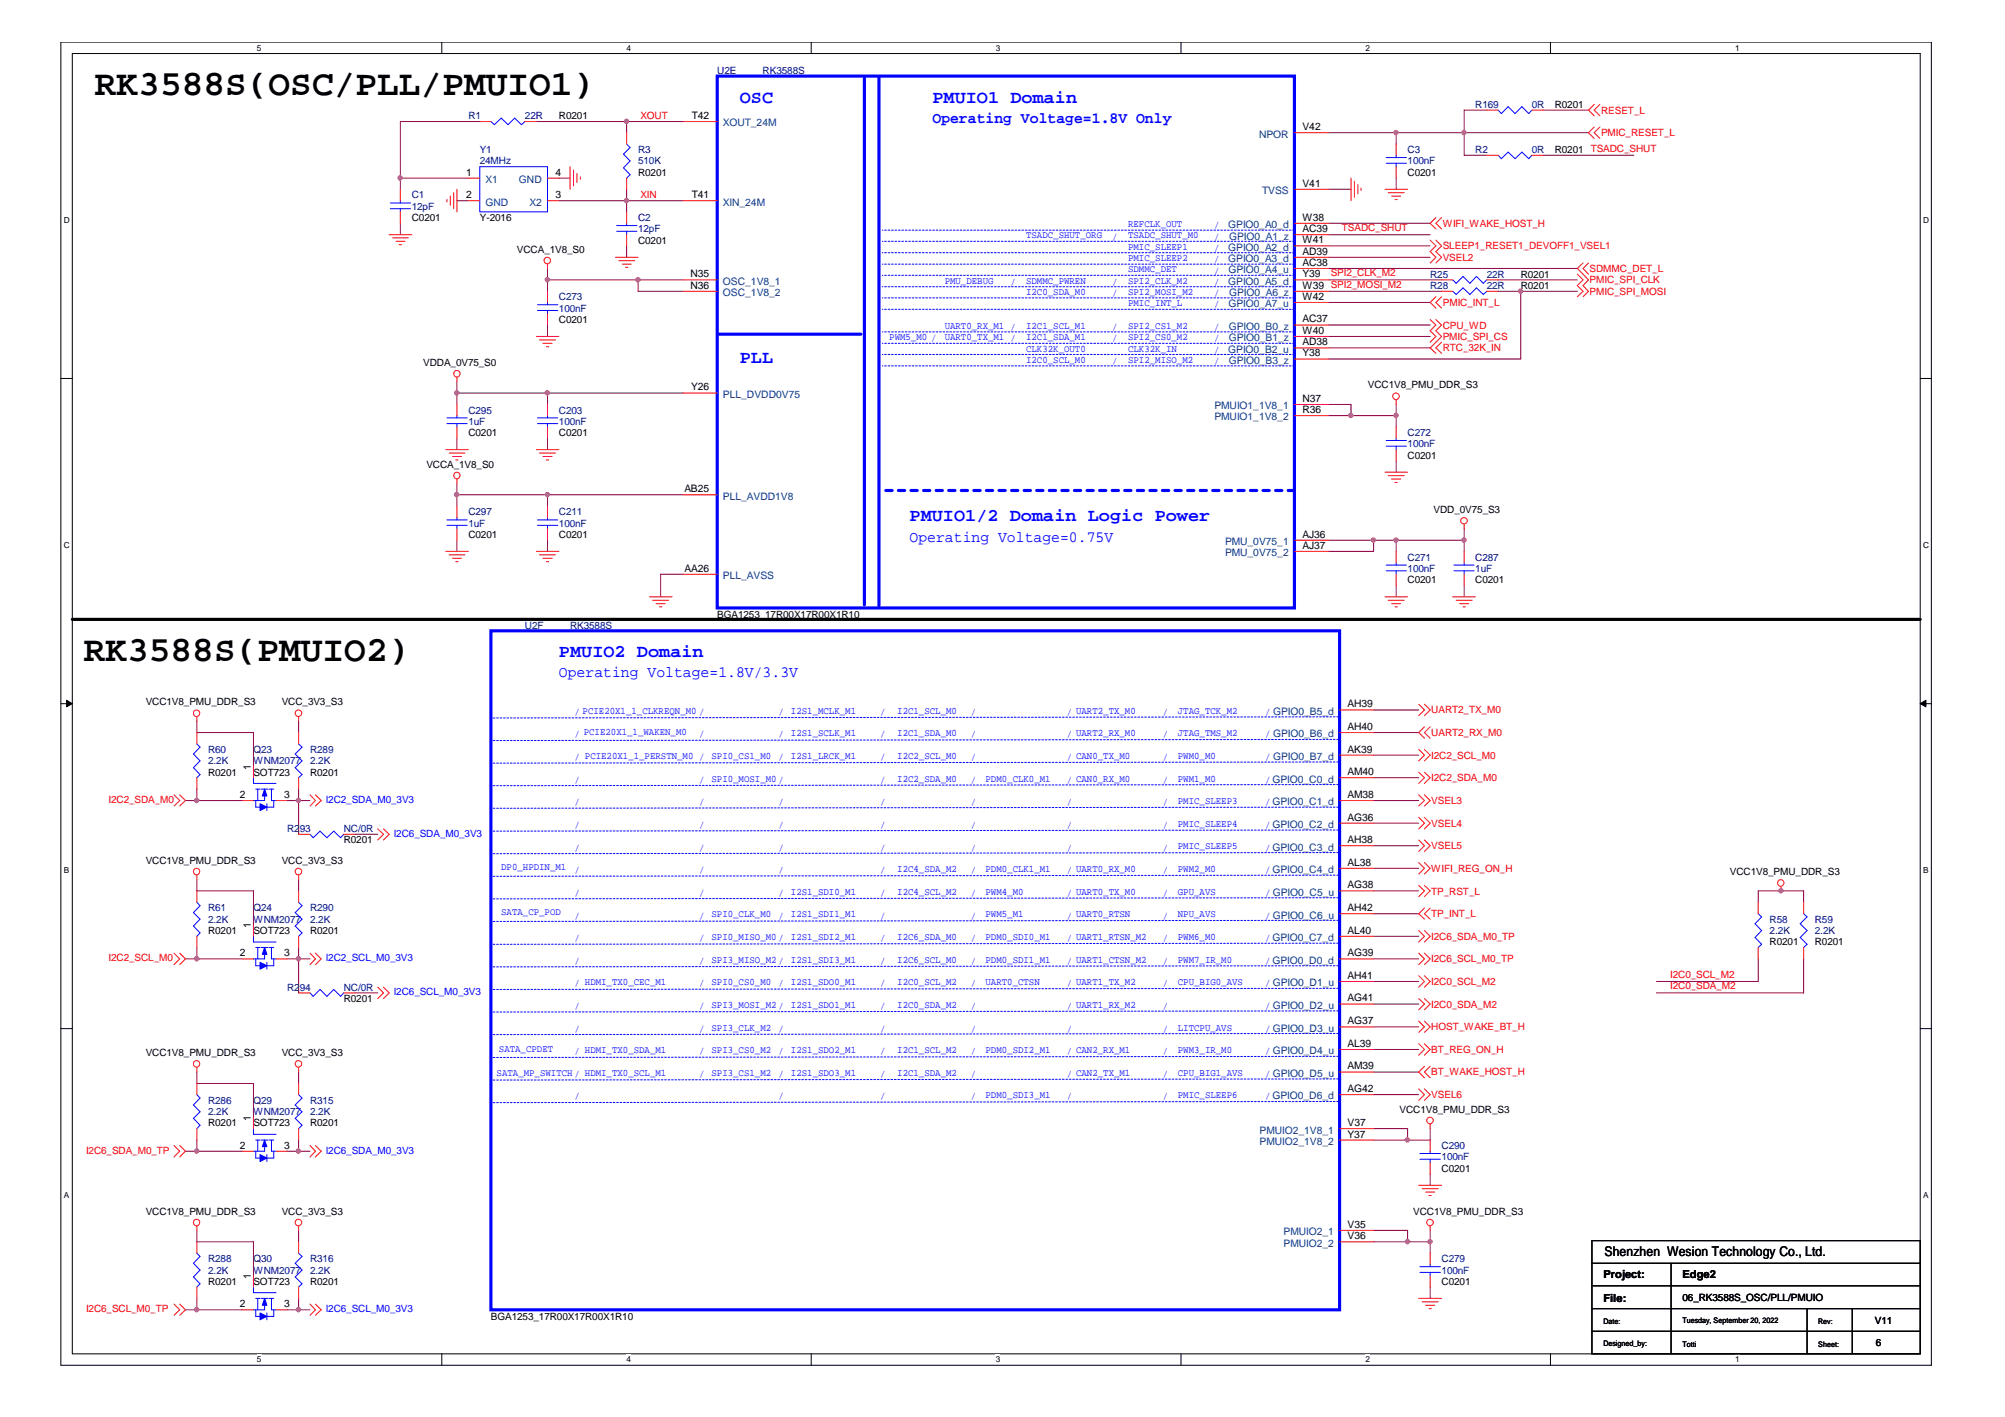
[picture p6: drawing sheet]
<svg xmlns="http://www.w3.org/2000/svg" width="297mm" height="210mm" viewBox="0 0 297 210" stroke-linecap="round" stroke-linejoin="round" font-family="sans-serif">
<path d="M9 6.2h277.1v196h-277.1zM10.7 7.9h273.8v192.6h-273.8z" fill="none" stroke="#000" stroke-width=".15"/>
<g fill="#fff">
<path d="M38.1 6.4h.6v1.4h-.6z"/>
<path d="M38.1 200.7h.6v1.4h-.6z"/>
</g>
<path d="M65.4 6.2v1.7M65.4 200.5v1.7" fill="none" stroke="#000" stroke-width=".15"/>
<g fill="#fff">
<path d="M92.8 6.4h.6v1.4h-.6z"/>
<path d="M92.8 200.7h.6v1.4h-.6z"/>
</g>
<path d="M120.2 6.2v1.7M120.2 200.5v1.7" fill="none" stroke="#000" stroke-width=".15"/>
<g fill="#fff">
<path d="M147.5 6.4h.7v1.4h-.7z"/>
<path d="M147.5 200.7h.7v1.4h-.7z"/>
</g>
<path d="M175 6.2v1.7M175 200.5v1.7" fill="none" stroke="#000" stroke-width=".15"/>
<g fill="#fff">
<path d="M202.3 6.4h.6v1.4h-.6z"/>
<path d="M202.3 200.7h.6v1.4h-.6z"/>
</g>
<path d="M229.7 6.2v1.7M229.7 200.5v1.7" fill="none" stroke="#000" stroke-width=".15"/>
<g fill="#fff">
<path d="M257 6.4h.7v1.4h-.7z"/>
<path d="M257 200.7h.7v1.4h-.7z"/>
<path d="M9.4 31.9h.9v1.4h-.9z"/>
<path d="M284.9 31.9h.9v1.4h-.9z"/>
<path d="M9.4 80.1h.9v1.4h-.9z"/>
<path d="M284.9 80.1h.9v1.4h-.9z"/>
</g>
<path d="M9 56.1h1.7M284.5 56.1h1.7" fill="none" stroke="#000" stroke-width=".15"/>
<g fill="#fff">
<path d="M9.4 128.2h.8v1.4h-.8z"/>
<path d="M284.9 128.2h.8v1.4h-.8z"/>
</g>
<path d="M9 104.2h1.7M284.5 104.2h1.7" fill="none" stroke="#000" stroke-width=".15"/>
<g fill="#000" stroke="#000" stroke-width=".15">
<path d="M9.9 103.7l.8 .5-.8 .5z" fill-rule="evenodd"/>
<path d="M284.5 104.2l.8-.5v1z" fill-rule="evenodd"/>
</g>
<g fill="#fff">
<path d="M9.4 176.4h.8v1.4h-.8z"/>
<path d="M284.9 176.4h.8v1.4h-.8z"/>
</g>
<path d="M9 152.4h1.7M284.5 152.4h1.7M235.8 183.8h48.7v16.7h-48.7zM235.8 197.2h48.7M235.8 193.9h48.7M235.8 190.5h48.7M235.8 187.1h48.7M247.6 187.1v13.4M267.7 193.9v6.6M274.4 193.9v6.6" fill="none" stroke="#000" stroke-width=".15"/>
<path d="M10.7 91.8h273.8" fill="none" stroke="#000" stroke-width=".47"/>
<g fill="none" stroke="#800040" stroke-width=".15">
<path d="M71.1 18h-11.8v10M79.5 18h21.7M92.8 18v1.7M196.8 19.7h38.5M206.8 19.7v1.7M220.3 16.3h-3.4v6.7h3.4M228.6 16.3h6.7M59.3 33.1v1.7M59.3 26.4h10.1M67.7 29.7h1.7M81.1 39.8v3.4M82.8 26.4h1.7"/>
<path d="M82.8 29.7h18.4M92.8 28v3.4M92.8 36.4v1.7M196.8 38.1h15.1M196.8 36.4h15.1M196.8 34.8h15.1M196.8 39.8h36.9M196.8 33.1h15.1M196.8 28h3.4M206.8 26.4v1.6M228.6 23h13.5M67.7 56.5v3.4"/>
<path d="M67.7 58.2h33.5M81.1 41.5h20.1M81.1 48.1v1.7M81.1 58.2v1.7M94.5 41.5v1.7h6.7M196.8 59.9h3.4v1.7M196.8 51.5h15.1M196.8 41.5h16.8M196.8 49.8h15.1M196.8 43.2h16.8M196.8 44.8h15.1M196.8 48.1h15.1"/>
<path d="M206.8 59.9v3.4M222 41.5h11.7M222 43.2h11.7M225.3 43.2v10h-28.5M67.7 73.3h33.5M67.7 64.9v1.7M67.7 71.6v3.4M81.1 64.9v1.7M81.1 73.3v1.7M196.8 61.6h10M206.8 68.3v1.6M216.9 78.3v3.4"/>
<path d="M67.7 80v1.7M81.1 80v1.7M101.2 85.1h-3.3v3.3M196.8 80h20.1M203.5 80v1.7h-6.7M206.8 80v1.7M206.8 86.7v1.7M216.9 86.7v1.7M27.5 118.6h8.4M29.2 106.8v1.7h8.3v5.1M29.2 116.9v1.7M42.5 118.6h3.4"/>
<path d="M44.2 106.8v1.7M44.2 116.9v6.7M203.5 105.2h6.7M203.5 108.5h6.7M203.5 118.6h6.7M203.5 111.9h6.7M203.5 115.2h6.7M29.2 130.3v1.7h8.3v5M44.2 130.3v1.7M52.6 123.6h3.4M203.5 125.3h6.7M203.5 132h6.7"/>
<path d="M203.5 121.9h6.7M203.5 128.6h6.7M203.5 135.4h6.7M203.5 138.7h6.7M260.5 133.7v-1.7h6.7v1.7M27.5 142h8.4M29.2 158.8v1.7h8.3v5M29.2 140.3v1.7M42.5 142h3.4M44.2 140.3v6.8M44.2 158.8v1.7M52.6 147.1h3.4"/>
<path d="M203.5 145.4h6.7M203.5 142h6.7M203.5 148.7h6.7M203.5 155.5h6.7M203.5 158.8h6.7M203.5 152.1h6.7M260.5 142v3.4h-15.1M267.2 142v5.1h-21.8M27.5 170.5h8.4M29.2 168.9v1.6M42.5 170.5h3.4M44.2 168.9v1.6"/>
<path d="M203.5 162.2h6.7M203.5 167.2h5v1.7M211.9 167.2v1.7h-8.4M211.9 173.9v1.7M27.5 194h8.4M29.2 182.3v1.7h8.3v5M29.2 192.3v1.7M42.5 194h3.4M44.2 182.3v1.7M44.2 192.3v1.7M203.5 184h8.4M203.5 182.3h5v1.7"/>
<path d="M211.9 182.3v3.3M211.9 190.6v1.7"/>
</g>
<g fill="#f0f" stroke="#f0f" stroke-width=".15">
<circle cx="92.8" cy="18" r=".32"/>
<circle cx="59.3" cy="26.4" r=".32"/>
<circle cx="92.8" cy="29.7" r=".32"/>
<circle cx="206.8" cy="80" r=".32"/>
<circle cx="203.5" cy="80" r=".32"/>
<circle cx="206.8" cy="61.5" r=".32"/>
<circle cx="200.1" cy="61.5" r=".32"/>
<circle cx="94.5" cy="41.4" r=".32"/>
<circle cx="81.1" cy="41.4" r=".32"/>
<circle cx="211.9" cy="183.9" r=".32"/>
<circle cx="208.5" cy="183.9" r=".32"/>
<circle cx="263.8" cy="131.9" r=".32"/>
<circle cx="208.5" cy="168.9" r=".32"/>
<circle cx="206.8" cy="19.6" r=".32"/>
<circle cx="216.9" cy="80" r=".32"/>
<circle cx="81.1" cy="58.2" r=".32"/>
<circle cx="67.7" cy="58.2" r=".32"/>
<circle cx="216.9" cy="19.6" r=".32"/>
<circle cx="81.1" cy="73.3" r=".32"/>
<circle cx="67.7" cy="73.3" r=".32"/>
<circle cx="225.3" cy="43.1" r=".32"/>
<circle cx="44.2" cy="118.6" r=".32"/>
<circle cx="44.2" cy="142" r=".32"/>
<circle cx="29.1" cy="142" r=".32"/>
<circle cx="29.1" cy="118.6" r=".32"/>
<circle cx="44.2" cy="170.5" r=".32"/>
<circle cx="44.2" cy="194" r=".32"/>
<circle cx="29.1" cy="170.5" r=".32"/>
<circle cx="29.1" cy="194" r=".32"/>
</g>
<g fill="none" stroke="#f00" stroke-width=".15">
<path d="M71.1 18h1.6M77.8 18h1.7M92.8 19.7v1.7M101.2 18h5.1M191.8 19.7h5M220.3 16.3h1.7M226.9 16.3h1.7M236.2 18.8l-.9 .9 .9 .8M236.2 15.5l-.9 .8 .9 .9M237 18.8l-.8 .9 .8 .8M237 15.5l-.8 .8 .8 .9M57.7 34.8h3.3"/>
<path d="M58.2 35.2h2.3M58.7 35.7h1.3M59.1 36.3h.4M59.3 28v1.7M59.3 31.4v1.7M66.2 29.6v.3M66.7 29.1v1.3M67.2 28.5v2.4M67.7 28v3.4M69.4 29.7h1.7M69.4 26.4h1.7M81.1 39.1v.7"/>
<path d="M81.1 29.7h1.7M81.1 26.4h1.7M84.5 24.7v3.3M85 25.2v2.3M85.5 25.7v1.3M86 26.2v.4M91.2 38.1h3.3M91.7 38.6h2.3M92.2 39.1h1.3M92.7 39.6h.3M92.8 26.4v1.6M92.8 31.4v1.7"/>
<path d="M92.8 34.8v1.6M101.2 29.7h5.1M191.8 38.1h5M191.8 28h5M191.8 34.8h5M191.8 36.4h5M191.8 33.1h5M191.8 39.8h5M200.2 26.4v3.3M200.7 26.9v2.3M201.2 27.4v1.3M201.6 27.9v.3"/>
<path d="M205.2 28h3.3M205.7 28.5h2.3M206.2 29.1h1.3M206.7 29.6h.3M206.8 21.4v1.6M206.8 24.7v1.7M211.9 35.6l.8 .8-.8 .9 .8 .8-.8 .9M212.7 32.2l-.8 .9 .8 .8M212.7 35.6l.9 .8-.9 .9 .9 .8-.9 .9M213.6 32.2l-.9 .9 .9 .8M220.3 23h1.7M226.9 23h1.7"/>
<path d="M234.5 39l-.8 .8 1.6 1.7-.8 .8 .8 .9-.8 .8M235.3 39l-.8 .8 .8 .8M67.7 55.9v.6M67.7 59.9v1.7M79.5 49.8h3.3M79.9 50.3h2.4M80.4 50.9h1.4M80.9 51.4h.4M81.1 43.2v1.6M81.1 46.5v1.6M81.1 59.9v1.7M101.2 41.5h5.1"/>
<path d="M101.2 43.2h5.1M101.2 58.2h5.1M191.8 49.8h5M191.8 41.5h5M191.8 43.2h5M191.8 51.5h5M191.8 53.2h5M191.8 48.1h5M191.8 44.8h5M191.8 59.9h5M206.8 59.2v.7M211.9 47.3l.8 .8-.8 .9 .8 .8-.8 .9"/>
<path d="M212.7 44l-.8 .8 .8 .8M212.7 47.3l.9 .8-.9 .9 .9 .8-1.7 1.7 .8 .8M213.6 44l-.9 .8 .9 .8M213.6 50.7l-.9 .8 .9 .8M213.6 41.5h1.6M213.6 43.2h1.6M220.3 41.5h1.7M220.3 43.2h1.7M233.7 40.6l.8 .9-.8 .8 .8 .9-.8 .8M66 66.6h3.4M66.5 67.1h2.4M67.1 67.6h1.3"/>
<path d="M67.5 68.1h.4M67.7 63.3v1.6M67.7 71v.6M67.7 75v1.7M67.7 78.3v1.7M79.5 66.6h3.3M79.9 67.1h2.4M80.4 67.6h1.4M80.9 68.1h.4M81.1 63.3v1.6M81.1 75v1.7M81.1 78.3v1.7"/>
<path d="M101.2 73.3h5.1M191.8 61.6h5M205.2 69.9h3.3M205.7 70.5h2.3M206.2 71h1.3M206.7 71.5h.3M206.8 63.3v1.6M206.8 66.6v1.7M216.9 77.7v.6M66 81.7h3.4M66.5 82.2h2.4M67.1 82.7h1.3"/>
<path d="M67.5 83.2h.4M79.5 81.7h3.3M79.9 82.2h2.4M80.4 82.7h1.4M80.9 83.2h.4M96.2 88.4h3.4M96.7 88.9h2.4M97.2 89.4h1.4M97.7 89.9h.3M101.2 85.1h5.1M191.8 81.7h5M191.8 80h5"/>
<path d="M205.2 88.4h3.3M205.7 88.9h2.3M206.2 89.4h1.3M206.7 89.9h.3M206.8 81.7v1.7M206.8 85.1v1.6M215.2 88.4h3.4M215.7 88.9h2.4M216.2 89.4h1.4M216.7 89.9h.4M216.9 81.7v1.7M216.9 85.1v1.6"/>
<path d="M25.8 117.7l.8 .9-.8 .8M26.6 117.7l.9 .9-.9 .8M29.2 106.2v.6M29.2 108.5v1.7M29.2 115.2v1.7M35.9 118.6h1.6M37.5 113.6v1.6M40.9 118.6h1.6M44.2 106.2v.6M44.2 108.5v1.7M44.2 115.2v1.7M45.9 117.7l.8 .9-.8 .8"/>
<path d="M46.7 117.7l.9 .9-.9 .8M198.5 118.6h5M198.5 111.9h5M198.5 115.2h5M198.5 108.5h5M198.5 105.2h5M210.2 104.3l.8 .9-.8 .8M210.2 111l.8 .9-.8 .8M210.2 114.4l.8 .8-.8 .8M210.2 117.7l.8 .9-.8 .8M211 104.3l.9 .9-.9 .8M211 111l.9 .9-.9 .8"/>
<path d="M211 114.4l.9 .8-.9 .8M211 107.7l-.8 .8 .8 .9M211 117.7l.9 .9-.9 .8M211.9 107.7l-.9 .8 .9 .9M29.2 129.6v.7M29.2 132v1.7M29.2 138.7v1.6M37.5 137v1.7M44.2 129.6v.7M44.2 132v1.7M44.2 138.7v1.6M44.2 123.6h1.7"/>
<path d="M50.9 123.6h1.7M56 122.8l.8 .8-.8 .8M56.8 122.8l.9 .8-.9 .8M198.5 121.9h5M198.5 128.6h5M198.5 132h5M198.5 135.4h5M198.5 138.7h5M198.5 125.3h5M210.2 121.1l.8 .8-.8 .9M210.2 124.4l.8 .9-.8 .8M210.2 127.8l.8 .8-.8 .9"/>
<path d="M210.2 131.2l.8 .8-.8 .8M210.2 137.9l.8 .8-.8 .8M211 121.1l.9 .8-.9 .9M211 124.4l.9 .9-.9 .8M211 127.8l.9 .8-.9 .9M211 131.2l.9 .8-.9 .8M211 134.5l-.8 .9 .8 .8M211 137.9l.9 .8-.9 .8M211.9 134.5l-.9 .9 .9 .8M260.5 133.7v1.7M263.9 131.3v.7M267.2 133.7v1.7"/>
<path d="M25.8 141.2l.8 .8-.8 .9M26.6 141.2l.9 .8-.9 .9M29.2 158.1v.7M35.9 142h1.6M40.9 142h1.6M44.2 158.1v.7M44.2 147.1h1.7M45.9 141.2l.8 .8-.8 .9M46.7 141.2l.9 .8-.9 .9M50.9 147.1h1.7M56 146.2l.8 .9-.8 .8M56.8 146.2l.9 .9-.9 .8"/>
<path d="M198.5 142h5M198.5 145.4h5M198.5 148.7h5M198.5 155.5h5M198.5 158.8h5M198.5 152.1h5M210.2 141.2l.8 .8-.8 .9M210.2 144.5l.8 .9-.8 .8M210.2 147.9l.8 .8-.8 .9M210.2 151.3l.8 .8-.8 .8M210.2 154.6l.8 .9-.8 .8M211 141.2l.9 .8-.9 .9"/>
<path d="M211 144.5l.9 .9-.9 .8M211 147.9l.9 .8-.9 .9M211 151.3l.9 .8-.9 .8M211 154.6l.9 .9-.9 .8M211 158l-.8 .8 .8 .9M211.9 158l-.9 .8 .9 .9M260.5 140.3v1.7M267.2 140.3v1.7M25.8 169.7l.8 .8-.8 .9M26.6 169.7l.9 .8-.9 .9M29.2 160.5v1.7M29.2 167.2v1.7"/>
<path d="M35.9 170.5h1.6M37.5 165.5v1.7M40.9 170.5h1.6M44.2 160.5v1.7M44.2 167.2v1.7M45.9 169.7l.8 .8-.8 .9M46.7 169.7l.9 .8-.9 .9M198.5 162.2h5M198.5 167.2h5M198.5 168.9h5M210.2 175.6h3.4M210.2 161.3l.8 .9-.8 .8"/>
<path d="M210.7 176.1h2.4M211 161.3l.9 .9-.9 .8M211.2 176.6h1.4M211.7 177.1h.3M211.9 166.5v.7M211.9 168.9v1.6M211.9 172.2v1.7M25.8 193.2l.8 .8-.8 .8M26.6 193.2l.9 .8-.9 .8M29.2 181.6v.7M29.2 184v1.6M29.2 190.6v1.7"/>
<path d="M35.9 194h1.6M37.5 189v1.6M40.9 194h1.6M44.2 181.6v.7M44.2 184v1.6M44.2 190.6v1.7M45.9 193.2l.8 .8-.8 .8M46.7 193.2l.9 .8-.9 .8M198.5 182.3h5M198.5 184h5M210.2 192.3h3.4M210.7 192.8h2.4"/>
<path d="M211.2 193.4h1.4M211.7 193.9h.3M211.9 181.6v.7M211.9 185.6v1.7M211.9 189v1.6"/>
<circle cx="81.1" cy="38.6" r=".49"/>
<circle cx="67.7" cy="55.4" r=".48"/>
<circle cx="206.8" cy="58.7" r=".49"/>
<circle cx="67.7" cy="70.4" r=".48"/>
<circle cx="216.9" cy="77.1" r=".48"/>
<circle cx="29.1" cy="105.7" r=".48"/>
<circle cx="44.2" cy="105.7" r=".49"/>
<circle cx="29.1" cy="129.1" r=".48"/>
<circle cx="44.2" cy="129.1" r=".49"/>
<circle cx="263.8" cy="130.8" r=".48"/>
<circle cx="29.1" cy="157.6" r=".48"/>
<circle cx="44.2" cy="157.6" r=".49"/>
<circle cx="211.9" cy="166" r=".49"/>
<circle cx="29.1" cy="181.1" r=".48"/>
<circle cx="44.2" cy="181.1" r=".49"/>
<circle cx="211.9" cy="181.1" r=".49"/>
</g>
<g fill="none" stroke="#00f" stroke-width=".15">
<path d="M72.7 18l.5 .5 1.1-1 1 1 .9-1 1.1 1 .5-.5M222 16.3l.4 .5 1-1 1.1 1 1-1 1 1 .4-.5M57.8 30.9h3M57.8 30.1h3M59.3 29.7v.4M59.3 30.9v.5M71.1 24.7h10v6.7h-10zM91.4 34.3h3M91.4 33.4h3M92.8 21.4l.5 .5-.9 .9 .9 1-.9 1.1 .9 1-.5 .5M92.8 33.1v.3M92.8 34.3v.5"/>
<path d="M205.4 24.2h3M205.4 23.3h3M206.8 23v.3M206.8 24.2v.5M222 23l.4 .5 1-1 1.1 1 1-1 1 1 .4-.5M79.6 46h3M79.6 45.1h3M81.1 44.8v.3M81.1 46v.5M215.2 41.5l.5 .5 1-1 1.1 1 .9-1 1.1 1 .5-.5M215.2 43.2l.5 .4 1-1 1.1 1 .9-1 1.1 1 .5-.4M66.2 62.8h3"/>
<path d="M66.2 61.9h3M66.2 77.8h3M66.2 77h3M67.7 61.6v.3M67.7 62.8v.5M67.7 76.7v.3M67.7 77.8v.5M79.6 62.8h3M79.6 61.9h3M79.6 77.8h3M79.6 77h3M81.1 61.6v.3"/>
<path d="M81.1 62.8v.5M81.1 76.7v.3M81.1 77.8v.5M205.4 66.1h3M205.4 65.2h3M206.8 64.9v.3M206.8 66.1v.5M205.4 84.6h3M205.4 83.7h3M206.8 83.4v.3M206.8 84.6v.5M215.4 84.6h3"/>
<path d="M215.4 83.7h3M216.9 83.4v.3M216.9 84.6v.5M29.2 110.2l.4 .5-.9 1 .9 1-.9 1 .9 1-.4 .5M37.5 115.2v.8h3.4M37.9 118.6v1h.6M37.9 116.9h.6M38.2 116.9v1.7M38.7 116.9h1M39.2 116.9v1.7h-1.7M39.5 119.1v1M39.9 116.9h.7"/>
<path d="M40.2 116.9v1.7h.7M40.6 118.6v1h-1.1M44.2 110.2l.5 .5-1 1 1 1-1 1 1 1-.5 .5M29.2 133.7l.4 .5-.9 1 .9 1-.9 1 .9 1-.4 .5M37.5 138.7v.8h3.4M44.2 133.7l.5 .5-1 1 1 1-1 1 1 1-.5 .5M45.9 123.6l.5 .5 1-1 1 1 1-1 1.1 1 .4-.5M260.5 135.4l.5 .4-1 1 1 1.1-1 1 1 1-.5 .4M267.2 135.4l.5 .4-1 1 1 1.1-1 1 1 1-.5 .4M37.9 142v1.1h.6M37.9 140.3h.6M38.2 140.3v1.7"/>
<path d="M38.7 140.3h1M39.2 140.3v1.7h-1.7M39.5 142.6v1M39.9 140.3h.7M40.2 140.3v1.7h.7M40.6 142v1.1h-1.1M45.9 147.1l.5 .5 1-1 1 1 1-1 1.1 1 .4-.5M29.2 162.2l.4 .5-.9 1 .9 1-.9 1 .9 1-.4 .5M37.5 167.2v.8h3.4M37.9 170.5v1h.6M37.9 168.9h.6M38.2 168.9v1.6"/>
<path d="M38.7 168.9h1M39.2 168.9v1.6h-1.7M39.5 171v1.1M39.9 168.9h.7M40.2 168.9v1.6h.7M40.6 170.5v1h-1.1M44.2 162.2l.5 .5-1 1 1 1-1 1 1 1-.5 .5M210.4 171.7h3M210.4 170.9h3M211.9 170.5v.4M211.9 171.7v.5M29.2 185.6l.4 .5-.9 1 .9 1-.9 1.1 .9 1-.4 .4"/>
<path d="M37.5 190.6v.9h3.4M37.9 192.3h.6M37.9 194v1h.6M38.2 192.3v1.7M38.7 192.3h1M39.2 192.3v1.7h-1.7M39.5 194.5v1M39.9 192.3h.7M40.2 192.3v1.7h.7M40.6 194v1h-1.1M44.2 185.6l.5 .5-1 1 1 1-1 1.1 1 1-.5 .4M210.4 188.5h3"/>
<path d="M210.4 187.6h3M211.9 187.3v.3M211.9 188.5v.5"/>
</g>
<g fill="#00f" stroke="#00f" stroke-width=".15">
<path d="M39.2 192.3l.3 1.1h-.6z" fill-rule="evenodd"/>
<path d="M38.5 194.5l1 .5-1 .5z" fill-rule="evenodd"/>
<path d="M39.2 116.9l.3 1h-.6z" fill-rule="evenodd"/>
<path d="M38.5 119.1l1 .5-1 .5z" fill-rule="evenodd"/>
<path d="M39.2 168.9l.3 1h-.6z" fill-rule="evenodd"/>
<path d="M38.5 171l1 .5-1 .6z" fill-rule="evenodd"/>
<path d="M39.2 140.3l.3 1.1h-.6z" fill-rule="evenodd"/>
<path d="M38.5 142.6l1 .5-1 .5z" fill-rule="evenodd"/>
</g>
<path d="M106.3 11.3h85.5v78.8h-85.5zM128.1 11.6v78M130.2 11.4v78.3M106.4 49.5h21.2M72.7 93.4h125.8v100.6h-125.8z" fill="none" stroke="#00f" stroke-width=".47"/>
<g fill="none" stroke="#00f" stroke-width=".15" stroke-dasharray=".3 .3">
<path d="M191.8 34.1h-61.1M191.8 35.7h-61.1M191.8 37.4h-61.1M191.8 39.1h-61.1M191.8 50.9h-61.1M191.8 40.8h-61.1M191.8 42.5h-61.1M191.8 44.1h-61.1M191.8 45.8h-61.1M191.8 49.2h-61.1M191.8 52.5h-61.1M191.8 54.2h-61.1"/>
<path d="M198.3 106.2l-125.6 .2M198.3 109.5l-125.6 .2M198.3 112.9l-125.6 .1M198.3 116.2l-125.6 .2M198.3 119.6l-125.6 .1M198.3 123l-125.6 .1M198.3 126.3l-125.6 .2M198.3 129.6l-125.6 .2M198.3 133l-125.6 .2M198.3 136.3l-125.6 .2M198.3 139.7l-125.6 .2M198.3 143.1l-125.6 .1"/>
<path d="M198.3 146.4l-125.6 .2M198.3 149.7l-125.6 .2M198.3 153.1l-125.6 .2M198.3 156.5l-125.6 .1M198.3 159.8l-125.6 .2M198.3 163.2l-125.6 .1"/>
</g>
<path d="M191.8 72.7h-61.1" fill="none" stroke="#00f" stroke-width=".47" stroke-dasharray=".9 .9"/>
<g font-size="5.3">
<text x="14.1" y="14.1">RK3588S(OSC/PLL/PMUIO1)</text>
<text x="12.4" y="97.9">RK3588S(PMUIO2)</text>
</g>
<g font-size="2.7" fill="#00f">
<text x="109.6" y="15.2">OSC</text>
<text x="138.1" y="15.2">PMUIO1 Domain</text>
<text x="109.6" y="53.8">PLL</text>
<text x="134.7" y="77.2">PMUIO1/2 Domain Logic Power</text>
<text x="82.8" y="97.3">PMUIO2 Domain</text>
</g>
<g font-size="2.3" fill="#00f">
<text x="138.1" y="18.2">Operating Voltage=1.8V Only</text>
<text x="134.7" y="80.2">Operating Voltage=0.75V</text>
<text x="82.8" y="100.3">Operating Voltage=1.8V/3.3V</text>
</g>
<text font-size="2" x="237.7" y="186.1">Shenzhen Wesion Technology Co., Ltd.</text>
<g font-size="1.7">
<text x="237.5" y="189.3">Project:</text>
<text x="249.3" y="189.3">Edge2</text>
<text x="237.5" y="192.8">File:</text>
</g>
<g font-size="1.5" fill="#000080">
<text x="106.3" y="11">U2E</text>
<text x="113" y="11">RK3588S</text>
<text x="69.4" y="17.7">R1</text>
<text x="77.8" y="17.7">22R</text>
<text x="218.6" y="16">R169</text>
<text x="226.9" y="16">0R</text>
<text x="71.1" y="22.7">Y1</text>
<text x="94.5" y="22.7">R3</text>
<text x="208.5" y="22.7">C3</text>
<text x="218.6" y="22.7">R2</text>
<text x="226.9" y="22.7">0R</text>
<text x="61" y="29.4">C1</text>
<text x="71.1" y="24.4">24MHz</text>
<text x="94.5" y="24.4">510K</text>
<text x="208.5" y="24.4">100nF</text>
<text x="61" y="31.1">12pF</text>
<text x="94.5" y="32.7">C2</text>
<text x="94.5" y="34.4">12pF</text>
<text x="211.9" y="41.1">R25</text>
<text x="220.3" y="41.1">22R</text>
<text x="82.8" y="44.5">C273</text>
<text x="82.8" y="46.2">100nF</text>
<text x="211.9" y="42.8">R28</text>
<text x="220.3" y="42.8">22R</text>
<text x="69.4" y="61.3">C295</text>
<text x="69.4" y="62.9">1uF</text>
<text x="82.8" y="61.3">C203</text>
<text x="82.8" y="62.9">100nF</text>
<text x="208.5" y="64.6">C272</text>
<text x="208.5" y="66.3">100nF</text>
<text x="69.4" y="76.3">C297</text>
<text x="82.8" y="76.3">C211</text>
<text x="69.4" y="78">1uF</text>
<text x="82.8" y="78">100nF</text>
<text x="208.5" y="83">C271</text>
<text x="218.6" y="83">C287</text>
<text x="208.5" y="84.7">100nF</text>
<text x="218.6" y="84.7">1uF</text>
<text x="77.8" y="93.1">U2F</text>
<text x="84.5" y="93.1">RK3588S</text>
<text x="30.8" y="111.6">R60</text>
<text x="30.8" y="113.2">2.2K</text>
<text x="37.5" y="111.6">Q23</text>
<text x="37.5" y="113.2">WNM2077</text>
<text x="45.9" y="111.6">R289</text>
<text x="45.9" y="113.2">2.2K</text>
<text x="42.5" y="123.3">R293</text>
<text x="50.9" y="123.3">NC/0R</text>
<text x="30.8" y="135">R61</text>
<text x="30.8" y="136.7">2.2K</text>
<text x="37.5" y="135">Q24</text>
<text x="37.5" y="136.7">WNM2077</text>
<text x="45.9" y="135">R290</text>
<text x="45.9" y="136.7">2.2K</text>
<text x="262.2" y="136.7">R58</text>
<text x="268.9" y="136.7">R59</text>
<text x="262.2" y="138.4">2.2K</text>
<text x="268.9" y="138.4">2.2K</text>
<text x="42.5" y="146.7">R294</text>
<text x="50.9" y="146.7">NC/0R</text>
<text x="30.8" y="163.5">R286</text>
<text x="30.8" y="165.2">2.2K</text>
<text x="37.5" y="163.5">Q29</text>
<text x="37.5" y="165.2">WNM2077</text>
<text x="45.9" y="163.5">R315</text>
<text x="45.9" y="165.2">2.2K</text>
<text x="213.6" y="170.2">C290</text>
<text x="213.6" y="171.9">100nF</text>
<text x="30.8" y="187">R288</text>
<text x="30.8" y="188.7">2.2K</text>
<text x="37.5" y="187">Q30</text>
<text x="37.5" y="188.7">WNM2077</text>
<text x="45.9" y="187">R316</text>
<text x="45.9" y="188.7">2.2K</text>
<text x="213.6" y="187">C279</text>
<text x="213.6" y="188.7">100nF</text>
</g>
<g font-size="1.5">
<text x="82.8" y="17.7">R0201</text>
<text x="102.5" y="17.6">T42</text>
<text x="230.3" y="16">R0201</text>
<text x="193" y="19.3">V42</text>
<text x="230.3" y="22.7">R0201</text>
<text x="69" y="26">1</text>
<text x="69" y="29.4">2</text>
<text x="82.3" y="29.4">3</text>
<text x="82.3" y="26">4</text>
<text x="94.5" y="26">R0201</text>
<text x="102.5" y="29.4">T41</text>
<text x="193" y="27.7">V41</text>
<text x="208.5" y="26">C0201</text>
<text x="61" y="32.7">C0201</text>
<text x="71.1" y="32.7">Y-2016</text>
<text x="193" y="32.7">W38</text>
<text x="193" y="34.4">AC39</text>
<text x="76.6" y="37.4">VCCA_1V8_S0</text>
<text x="94.5" y="36.1">C0201</text>
<text x="102.3" y="41.1">N35</text>
<text x="193" y="36">W41</text>
<text x="193" y="37.7">AD39</text>
<text x="193" y="39.4">AC38</text>
<text x="193" y="41.1">Y39</text>
<text x="225.3" y="41.1">R0201</text>
<text x="82.8" y="47.9">C0201</text>
<text x="102.3" y="42.8">N36</text>
<text x="193" y="47.8">AC37</text>
<text x="193" y="44.4">W42</text>
<text x="193" y="42.8">W39 SPI2_MOSI_M2</text>
<text x="225.3" y="42.8">R0201</text>
<text x="193" y="51.2">AD38</text>
<text x="193" y="52.8">Y38</text>
<text x="193" y="49.5">W40</text>
<text x="62.7" y="54.2">VDDA_0V75_S0</text>
<text x="102.4" y="57.8">Y26</text>
<text x="193" y="59.5">N37</text>
<text x="202.6" y="57.5">VCC1V8_PMU_DDR_S3</text>
<text x="69.4" y="64.6">C0201</text>
<text x="82.8" y="64.6">C0201</text>
<text x="193" y="61.2">R36</text>
<text x="63.2" y="69.3">VCCA_1V8_S0</text>
<text x="208.5" y="68">C0201</text>
<text x="101.4" y="72.9">AB25</text>
<text x="212.4" y="76">VDD_0V75_S3</text>
<text x="69.4" y="79.7">C0201</text>
<text x="82.8" y="79.7">C0201</text>
<text x="193" y="79.6">AJ36</text>
<text x="193" y="81.3">AJ37</text>
<text x="101.4" y="84.7">AA26</text>
<text x="208.5" y="86.4">C0201</text>
<text x="218.6" y="86.4">C0201</text>
<text x="106.3" y="91.6">BGA1253_17R00X17R00X1R10</text>
<text x="21.6" y="104.5">VCC1V8_PMU_DDR_S3</text>
<text x="41.7" y="104.5">VCC_3V3_S3</text>
<text x="199.6" y="104.8">AH39</text>
<text x="199.6" y="111.5">AK39</text>
<text x="199.6" y="108.1">AH40</text>
<text x="30.8" y="114.9">R0201</text>
<text x="35.5" y="118.2">2</text>
<text x="37.2" y="114" transform="rotate(-90 37.2 114)">1</text>
<text x="37.5" y="114.9">SOT723</text>
<text x="42.1" y="118.2">3</text>
<text x="45.9" y="114.9">R0201</text>
<text x="199.6" y="118.2">AM38</text>
<text x="199.6" y="114.8">AM40</text>
<text x="50.9" y="124.9">R0201</text>
<text x="199.6" y="121.6">AG36</text>
<text x="199.6" y="124.9">AH38</text>
<text x="21.6" y="128">VCC1V8_PMU_DDR_S3</text>
<text x="41.7" y="128">VCC_3V3_S3</text>
<text x="199.6" y="128.2">AL38</text>
<text x="199.6" y="131.6">AG38</text>
<text x="256.3" y="129.6">VCC1V8_PMU_DDR_S3</text>
<text x="37.2" y="137.5" transform="rotate(-90 37.2 137.5)">1</text>
<text x="199.6" y="135">AH42</text>
<text x="30.8" y="138.4">R0201</text>
<text x="35.5" y="141.7">2</text>
<text x="37.5" y="138.4">SOT723</text>
<text x="42.1" y="141.7">3</text>
<text x="45.9" y="138.4">R0201</text>
<text x="199.6" y="138.3">AL40</text>
<text x="199.6" y="141.7">AG39</text>
<text x="262.2" y="140.1">R0201</text>
<text x="268.9" y="140.1">R0201</text>
<text x="50.9" y="148.4">R0201</text>
<text x="199.6" y="145">AH41</text>
<text x="199.6" y="148.4">AG41</text>
<text x="199.6" y="155.1">AL39</text>
<text x="199.6" y="151.7">AG37</text>
<text x="21.6" y="156.5">VCC1V8_PMU_DDR_S3</text>
<text x="41.7" y="156.5">VCC_3V3_S3</text>
<text x="199.6" y="161.8">AG42</text>
<text x="199.6" y="158.4">AM39</text>
<text x="30.8" y="166.8">R0201</text>
<text x="37.2" y="166" transform="rotate(-90 37.2 166)">1</text>
<text x="37.5" y="166.8">SOT723</text>
<text x="45.9" y="166.8">R0201</text>
<text x="199.6" y="166.8">V37</text>
<text x="207.3" y="164.9">VCC1V8_PMU_DDR_S3</text>
<text x="35.5" y="170.2">2</text>
<text x="42.1" y="170.2">3</text>
<text x="199.6" y="168.5">Y37</text>
<text x="213.6" y="173.6">C0201</text>
<text x="21.6" y="179.9">VCC1V8_PMU_DDR_S3</text>
<text x="41.7" y="179.9">VCC_3V3_S3</text>
<text x="209.4" y="179.9">VCC1V8_PMU_DDR_S3</text>
<text x="199.6" y="181.9">V35</text>
<text x="199.6" y="183.6">V36</text>
<text x="30.8" y="190.3">R0201</text>
<text x="37.2" y="189.5" transform="rotate(-90 37.2 189.5)">1</text>
<text x="37.5" y="190.3">SOT723</text>
<text x="45.9" y="190.3">R0201</text>
<text x="213.6" y="190.3">C0201</text>
<text x="35.5" y="193.6">2</text>
<text x="42.1" y="193.6">3</text>
<text x="72.7" y="195.6">BGA1253_17R00X17R00X1R10</text>
<text x="249.3" y="192.7">06_RK3588S_OSC/PLL/PMUIO</text>
<text x="277.7" y="196.2">V11</text>
<text x="277.9" y="199.4">6</text>
</g>
<g font-size="1.5" fill="#f00">
<text x="94.9" y="17.7">XOUT</text>
<text x="237.2" y="16.8">RESET_L</text>
<text x="235.7" y="22.5">TSADC_SHUT</text>
<text x="237.2" y="20.2">PMIC_RESET_L</text>
<text x="94.9" y="29.4">XIN</text>
<text x="198.8" y="34.2">TSADC_SHUT</text>
<text x="213.7" y="33.6">WIFI_WAKE_HOST_H</text>
<text x="197.1" y="40.9">SPI2_CLK_M2</text>
<text x="213.7" y="36.9">SLEEP1_RESET1_DEVOFF1_VSEL1</text>
<text x="213.7" y="38.6">VSEL2</text>
<text x="235.5" y="40.3">SDMMC_DET_L</text>
<text x="235.5" y="42">PMIC_SPI_CLK</text>
<text x="213.7" y="45.3">PMIC_INT_L</text>
<text x="235.5" y="43.7">PMIC_SPI_MOSI</text>
<text x="213.7" y="48.7">CPU_WD</text>
<text x="213.7" y="50.3">PMIC_SPI_CS</text>
<text x="213.7" y="52">RTC_32K_IN</text>
<text x="212" y="105.7">UART2_TX_M0</text>
<text x="212" y="112.4">I2C2_SCL_M0</text>
<text x="212" y="109">UART2_RX_M0</text>
<text x="16.1" y="118.9">I2C2_SDA_M0</text>
<text x="212" y="115.8">I2C2_SDA_M0</text>
<text x="212" y="119.1">VSEL3</text>
<text x="212" y="122.4">VSEL4</text>
<text x="212" y="125.8">VSEL5</text>
<text x="212" y="129.1">WIFI_REG_ON_H</text>
<text x="212" y="132.5">TP_RST_L</text>
<text x="212" y="135.9">TP_INT_L</text>
<text x="16.1" y="142.4">I2C2_SCL_M0</text>
<text x="212" y="139.2">I2C6_SDA_M0_TP</text>
<text x="212" y="142.6">I2C6_SCL_M0_TP</text>
<text x="212" y="145.9">I2C0_SCL_M2</text>
<text x="212" y="149.3">I2C0_SDA_M2</text>
<text x="247.4" y="144.8">I2C0_SCL_M2</text>
<text x="247.4" y="146.5">I2C0_SDA_M2</text>
<text x="212" y="152.6">HOST_WAKE_BT_H</text>
<text x="212" y="156">BT_REG_ON_H</text>
<text x="212" y="159.3">BT_WAKE_HOST_H</text>
<text x="212" y="162.7">VSEL6</text>
<text x="12.7" y="170.9">I2C6_SDA_M0_TP</text>
<text x="12.7" y="194.4">I2C6_SCL_M0_TP</text>
</g>
<g font-size="1.5" fill="#004080">
<text x="107.1" y="18.7">XOUT_24M</text>
<text x="186.5" y="20.4">NPOR</text>
<text x="71.9" y="27.1">X1</text>
<text x="76.9" y="27.1">GND</text>
<text x="187" y="28.8">TVSS</text>
<text x="71.9" y="30.5">GND</text>
<text x="78.4" y="30.5">X2</text>
<text x="107.1" y="30.5">XIN_24M</text>
<text x="181.9" y="33.8">GPIO0_A0_d</text>
<text x="182.1" y="35.5">GPIO0_A1_z</text>
<text x="181.9" y="37.1">GPIO0_A2_d</text>
<text x="181.9" y="38.8">GPIO0_A3_d</text>
<text x="182" y="40.5">GPIO0_A4_u</text>
<text x="107.1" y="42.2">OSC_1V8_1</text>
<text x="107.1" y="43.9">OSC_1V8_2</text>
<text x="181.9" y="42.2">GPIO0_A5_d</text>
<text x="182" y="45.5">GPIO0_A7_u</text>
<text x="182.1" y="43.9">GPIO0_A6_z</text>
<text x="181.9" y="52.3">GPIO0_B2_u</text>
<text x="182" y="53.9">GPIO0_B3_z</text>
<text x="182" y="48.9">GPIO0_B0_z</text>
<text x="182" y="50.6">GPIO0_B1_z</text>
<text x="107.1" y="58.9">PLL_DVDD0V75</text>
<text x="179.9" y="60.6">PMUIO1_1V8_1</text>
<text x="179.9" y="62.3">PMUIO1_1V8_2</text>
<text x="107.1" y="74">PLL_AVDD1V8</text>
<text x="181.5" y="80.7">PMU_0V75_1</text>
<text x="181.5" y="82.4">PMU_0V75_2</text>
<text x="107.1" y="85.8">PLL_AVSS</text>
<text x="186.6" y="167.9">PMUIO2_1V8_1</text>
<text x="186.6" y="169.6">PMUIO2_1V8_2</text>
<text x="190.2" y="183">PMUIO2_1</text>
<text x="190.2" y="184.7">PMUIO2_2</text>
</g>
<g font-size="1.5" fill="#00f">
<text x="152" y="35.3">TSADC_SHUT_ORG</text>
<text x="164.8" y="35.5">/</text>
<text x="167.1" y="35.3">TSADC_SHUT_M0</text>
<text x="167.1" y="33.6">REFCLK_OUT</text>
<text x="179.9" y="35.5">/</text>
<text x="179.9" y="33.8">/</text>
<text x="167.1" y="40.4">SDMMC_DET</text>
<text x="167.1" y="38.7">PMIC_SLEEP2</text>
<text x="167.1" y="37">PMIC_SLEEP1</text>
<text x="179.9" y="40.5">/</text>
<text x="179.9" y="38.8">/</text>
<text x="179.9" y="37.1">/</text>
<text x="140" y="42">PMU_DEBUG</text>
<text x="149.7" y="42.2">/</text>
<text x="152" y="43.7">I2C0_SDA_M0</text>
<text x="152" y="42">SDMMC_PWREN</text>
<text x="164.8" y="43.9">/</text>
<text x="164.8" y="42.2">/</text>
<text x="167.1" y="45.4">PMIC_INT_L</text>
<text x="167.1" y="43.7">SPI2_MOSI_M2</text>
<text x="167.1" y="42">SPI2_CLK_M2</text>
<text x="179.9" y="45.5">/</text>
<text x="179.9" y="43.9">/</text>
<text x="179.9" y="42.2">/</text>
<text x="131.7" y="50.4">PWM5_M0 /</text>
<text x="140" y="50.4">UART0_TX_M1 /</text>
<text x="140" y="48.7">UART0_RX_M1 /</text>
<text x="152" y="50.4">I2C1_SDA_M1</text>
<text x="152" y="53.7">I2C0_SCL_M0</text>
<text x="152" y="48.7">I2C1_SCL_M1</text>
<text x="152" y="52.1">CLK32K_OUT0</text>
<text x="164.8" y="50.6">/</text>
<text x="164.8" y="53.9">/</text>
<text x="164.8" y="48.9">/</text>
<text x="167.1" y="50.4">SPI2_CS0_M2</text>
<text x="167.1" y="52.1">CLK32K_IN</text>
<text x="167.1" y="53.7">SPI2_MISO_M2</text>
<text x="167.1" y="48.7">SPI2_CS1_M2</text>
<text x="179.9" y="50.6">/</text>
<text x="179.9" y="52.3">/</text>
<text x="179.9" y="53.9">/</text>
<text x="179.9" y="48.9">/</text>
<text x="85.1" y="105.9">/ PCIE20X1_1_CLKREQN_M0 /</text>
<text x="115.3" y="105.9">/</text>
<text x="117.2" y="105.7">I2S1_MCLK_M1</text>
<text x="130.4" y="105.9">/</text>
<text x="132.9" y="105.7">I2C1_SCL_M0</text>
<text x="143.8" y="105.9">/</text>
<text x="158.1" y="105.9">/ UART2_TX_M0</text>
<text x="172.3" y="105.9">/</text>
<text x="174.5" y="105.7">JTAG_TCK_M2</text>
<text x="187.4" y="105.9">/ GPIO0_B5_d</text>
<text x="85.1" y="109.2">/ PCIE20X1_1_WAKEN_M0</text>
<text x="85.1" y="112.6">/ PCIE20X1_1_PERSTN_M0 / SPI0_CS1_M0</text>
<text x="103.6" y="109.2">/</text>
<text x="115.3" y="112.6">/</text>
<text x="115.3" y="109.2">/</text>
<text x="117.2" y="109.1">I2S1_SCLK_M1</text>
<text x="117.2" y="112.4">I2S1_LRCK_M1</text>
<text x="130.4" y="109.2">/</text>
<text x="130.4" y="112.6">/</text>
<text x="132.9" y="109.1">I2C1_SDA_M0</text>
<text x="132.9" y="112.4">I2C2_SCL_M0</text>
<text x="143.8" y="109.2">/</text>
<text x="143.8" y="112.6">/</text>
<text x="158.1" y="112.6">/ CAN0_TX_M0</text>
<text x="158.1" y="109.2">/ UART2_RX_M0</text>
<text x="172.3" y="109.2">/</text>
<text x="172.3" y="112.6">/</text>
<text x="174.5" y="109.1">JTAG_TMS_M2</text>
<text x="174.5" y="112.4">PWM0_M0</text>
<text x="187.4" y="109.2">/ GPIO0_B6_d</text>
<text x="187.4" y="112.6">/ GPIO0_B7_d</text>
<text x="48.3" y="118.9">I2C2_SDA_M0_3V3</text>
<text x="85.1" y="116">/</text>
<text x="85.1" y="119.3">/</text>
<text x="103.6" y="119.3">/</text>
<text x="103.6" y="116">/ SPI0_MOSI_M0 /</text>
<text x="115.3" y="119.3">/</text>
<text x="130.4" y="116">/</text>
<text x="130.4" y="119.3">/</text>
<text x="132.9" y="115.8">I2C2_SDA_M0</text>
<text x="143.8" y="116">/</text>
<text x="143.8" y="119.3">/</text>
<text x="146" y="115.8">PDM0_CLK0_M1</text>
<text x="158.1" y="116">/ CAN0_RX_M0</text>
<text x="158.1" y="119.3">/</text>
<text x="172.3" y="116">/</text>
<text x="172.3" y="119.3">/</text>
<text x="174.5" y="115.8">PWM1_M0</text>
<text x="174.5" y="119.1">PMIC_SLEEP3</text>
<text x="187.4" y="116">/ GPIO0_C0_d</text>
<text x="187.4" y="119.3">/ GPIO0_C1_d</text>
<text x="58.3" y="124">I2C6_SDA_M0_3V3</text>
<text x="85.1" y="122.7">/</text>
<text x="85.1" y="126">/</text>
<text x="103.6" y="126">/</text>
<text x="103.6" y="122.7">/</text>
<text x="115.3" y="126">/</text>
<text x="115.3" y="122.7">/</text>
<text x="130.4" y="122.7">/</text>
<text x="130.4" y="126">/</text>
<text x="143.8" y="122.7">/</text>
<text x="143.8" y="126">/</text>
<text x="158.1" y="126">/</text>
<text x="158.1" y="122.7">/</text>
<text x="172.3" y="122.7">/</text>
<text x="172.3" y="126">/</text>
<text x="174.5" y="122.5">PMIC_SLEEP4</text>
<text x="174.5" y="125.8">PMIC_SLEEP5</text>
<text x="187.4" y="122.7">/ GPIO0_C2_d</text>
<text x="187.4" y="126">/ GPIO0_C3_d</text>
<text x="74.3" y="128.8">DP0_HPDIN_M1</text>
<text x="85.1" y="129.3">/</text>
<text x="103.6" y="129.3">/</text>
<text x="115.3" y="129.3">/</text>
<text x="130.4" y="129.3">/</text>
<text x="132.9" y="129.2">I2C4_SDA_M2</text>
<text x="143.8" y="129.3">/</text>
<text x="146" y="129.2">PDM0_CLK1_M1</text>
<text x="158.1" y="129.3">/ UART0_RX_M0</text>
<text x="172.3" y="129.3">/</text>
<text x="174.5" y="129.2">PWM2_M0</text>
<text x="187.4" y="129.3">/ GPIO0_C4_d</text>
<text x="74.3" y="135.6">SATA_CP_POD</text>
<text x="85.1" y="132.7">/</text>
<text x="85.1" y="136.1">/</text>
<text x="103.6" y="136.1">/ SPI0_CLK_M0</text>
<text x="103.6" y="132.7">/</text>
<text x="115.3" y="136.1">/</text>
<text x="115.3" y="132.7">/</text>
<text x="117.2" y="132.6">I2S1_SDI0_M1</text>
<text x="117.2" y="135.9">I2S1_SDI1_M1</text>
<text x="130.4" y="132.7">/</text>
<text x="130.4" y="136.1">/</text>
<text x="132.9" y="132.6">I2C4_SCL_M2</text>
<text x="143.8" y="132.7">/</text>
<text x="143.8" y="136.1">/</text>
<text x="146" y="132.6">PWM4_M0</text>
<text x="146" y="135.9">PWM5_M1</text>
<text x="158.1" y="132.7">/ UART0_TX_M0</text>
<text x="158.1" y="136.1">/ UART0_RTSN</text>
<text x="172.3" y="132.7">/</text>
<text x="172.3" y="136.1">/</text>
<text x="174.5" y="132.6">GPU_AVS</text>
<text x="174.5" y="135.9">NPU_AVS</text>
<text x="187.4" y="132.7">/ GPIO0_C5_u</text>
<text x="187.4" y="136.1">/ GPIO0_C6_u</text>
<text x="48.3" y="142.4">I2C2_SCL_M0_3V3</text>
<text x="85.1" y="139.4">/</text>
<text x="85.1" y="142.8">/</text>
<text x="103.6" y="142.8">/ SPI3_MISO_M2 /</text>
<text x="103.6" y="139.4">/ SPI0_MISO_M0 /</text>
<text x="117.2" y="139.2">I2S1_SDI2_M1</text>
<text x="117.2" y="142.6">I2S1_SDI3_M1</text>
<text x="130.4" y="139.4">/</text>
<text x="130.4" y="142.8">/</text>
<text x="132.9" y="139.2">I2C6_SDA_M0</text>
<text x="132.9" y="142.6">I2C6_SCL_M0</text>
<text x="143.8" y="139.4">/</text>
<text x="143.8" y="142.8">/</text>
<text x="146" y="139.2">PDM0_SDI0_M1</text>
<text x="146" y="142.6">PDM0_SDI1_M1</text>
<text x="158.1" y="139.4">/ UART1_RTSN_M2</text>
<text x="158.1" y="142.8">/ UART1_CTSN_M2</text>
<text x="172.3" y="139.4">/</text>
<text x="172.3" y="142.8">/</text>
<text x="174.5" y="139.2">PWM6_M0</text>
<text x="174.5" y="142.6">PWM7_IR_M0</text>
<text x="187.4" y="139.4">/ GPIO0_C7_d</text>
<text x="187.4" y="142.8">/ GPIO0_D0_d</text>
<text x="58.3" y="147.4">I2C6_SCL_M0_3V3</text>
<text x="85.1" y="146.1">/ HDMI_TX0_CEC_M1</text>
<text x="85.1" y="149.5">/</text>
<text x="103.6" y="149.5">/ SPI3_MOSI_M2 /</text>
<text x="103.6" y="146.1">/ SPI0_CS0_M0</text>
<text x="115.3" y="146.1">/</text>
<text x="117.2" y="145.9">I2S1_SDO0_M1</text>
<text x="117.2" y="149.3">I2S1_SDO1_M1</text>
<text x="130.4" y="146.1">/</text>
<text x="130.4" y="149.5">/</text>
<text x="132.9" y="145.9">I2C0_SCL_M2</text>
<text x="132.9" y="149.3">I2C0_SDA_M2</text>
<text x="143.8" y="146.1">/</text>
<text x="143.8" y="149.5">/</text>
<text x="146" y="145.9">UART0_CTSN</text>
<text x="158.1" y="146.1">/ UART1_TX_M2</text>
<text x="158.1" y="149.5">/ UART1_RX_M2</text>
<text x="172.3" y="146.1">/</text>
<text x="172.3" y="149.5">/</text>
<text x="174.5" y="145.9">CPU_BIG0_AVS</text>
<text x="187.4" y="146.1">/ GPIO0_D1_u</text>
<text x="187.4" y="149.5">/ GPIO0_D2_u</text>
<text x="73.9" y="155.8">SATA_CPDET</text>
<text x="85.1" y="152.8">/</text>
<text x="103.6" y="152.8">/ SPI3_CLK_M2</text>
<text x="115.3" y="152.8">/</text>
<text x="130.4" y="152.8">/</text>
<text x="143.8" y="152.8">/</text>
<text x="158.1" y="152.8">/</text>
<text x="172.3" y="152.8">/</text>
<text x="174.5" y="152.7">LITCPU_AVS</text>
<text x="187.4" y="152.8">/ GPIO0_D3_u</text>
<text x="73.6" y="159.4">SATA_MP_SWITCH / HDMI_TX0_SCL_M1</text>
<text x="85.1" y="156.2">/ HDMI_TX0_SDA_M1</text>
<text x="103.6" y="159.5">/ SPI3_CS1_M2</text>
<text x="103.6" y="156.2">/ SPI3_CS0_M2</text>
<text x="115.3" y="156.2">/</text>
<text x="115.3" y="159.5">/</text>
<text x="117.2" y="156">I2S1_SDO2_M1</text>
<text x="117.2" y="159.4">I2S1_SDO3_M1</text>
<text x="130.4" y="156.2">/</text>
<text x="130.4" y="159.5">/</text>
<text x="132.9" y="156">I2C1_SCL_M2</text>
<text x="132.9" y="159.4">I2C1_SDA_M2</text>
<text x="143.8" y="156.2">/</text>
<text x="143.8" y="159.5">/</text>
<text x="146" y="156">PDM0_SDI2_M1</text>
<text x="158.1" y="156.2">/ CAN2_RX_M1</text>
<text x="158.1" y="159.5">/ CAN2_TX_M1</text>
<text x="172.3" y="156.2">/</text>
<text x="172.3" y="159.5">/</text>
<text x="174.5" y="156">PWM3_IR_M0</text>
<text x="174.5" y="159.4">CPU_BIG1_AVS</text>
<text x="187.4" y="156.2">/ GPIO0_D4_u</text>
<text x="187.4" y="159.5">/ GPIO0_D5_u</text>
<text x="85.1" y="162.9">/</text>
<text x="115.3" y="162.9">/</text>
<text x="130.4" y="162.9">/</text>
<text x="143.8" y="162.9">/</text>
<text x="146" y="162.7">PDM0_SDI3_M1</text>
<text x="158.1" y="162.9">/</text>
<text x="172.3" y="162.9">/</text>
<text x="174.5" y="162.7">PMIC_SLEEP6</text>
<text x="187.4" y="162.9">/ GPIO0_D6_d</text>
<text x="48.3" y="170.9">I2C6_SDA_M0_3V3</text>
<text x="48.3" y="194.4">I2C6_SCL_M0_3V3</text>
</g>
<g font-size="1.2">
<text x="38.1" y="7.5">5</text>
<text x="92.8" y="7.5">4</text>
<text x="147.5" y="7.5">3</text>
<text x="202.3" y="7.5">2</text>
<text x="257" y="7.5">1</text>
<text x="9.4" y="33.1">D</text>
<text x="284.9" y="33.1">D</text>
<text x="9.4" y="81.2">C</text>
<text x="284.9" y="81.2">C</text>
<text x="9.4" y="129.4">B</text>
<text x="284.9" y="129.4">B</text>
<text x="9.4" y="177.5">A</text>
<text x="284.9" y="177.5">A</text>
<text x="38.1" y="201.8">5</text>
<text x="92.8" y="201.8">4</text>
<text x="147.5" y="201.8">3</text>
<text x="202.3" y="201.8">2</text>
<text x="257" y="201.8">1</text>
</g>
<g font-size="1.1">
<text x="237.5" y="196.1">Date:</text>
<text x="249.3" y="195.9">Tuesday, September 20, 2022</text>
<text x="269.4" y="196.1">Rev:</text>
<text x="237.5" y="199.3">Designed_by:</text>
<text x="249.3" y="199.5">Totti</text>
<text x="269.4" y="199.5">Sheet:</text>
</g>
</svg>
